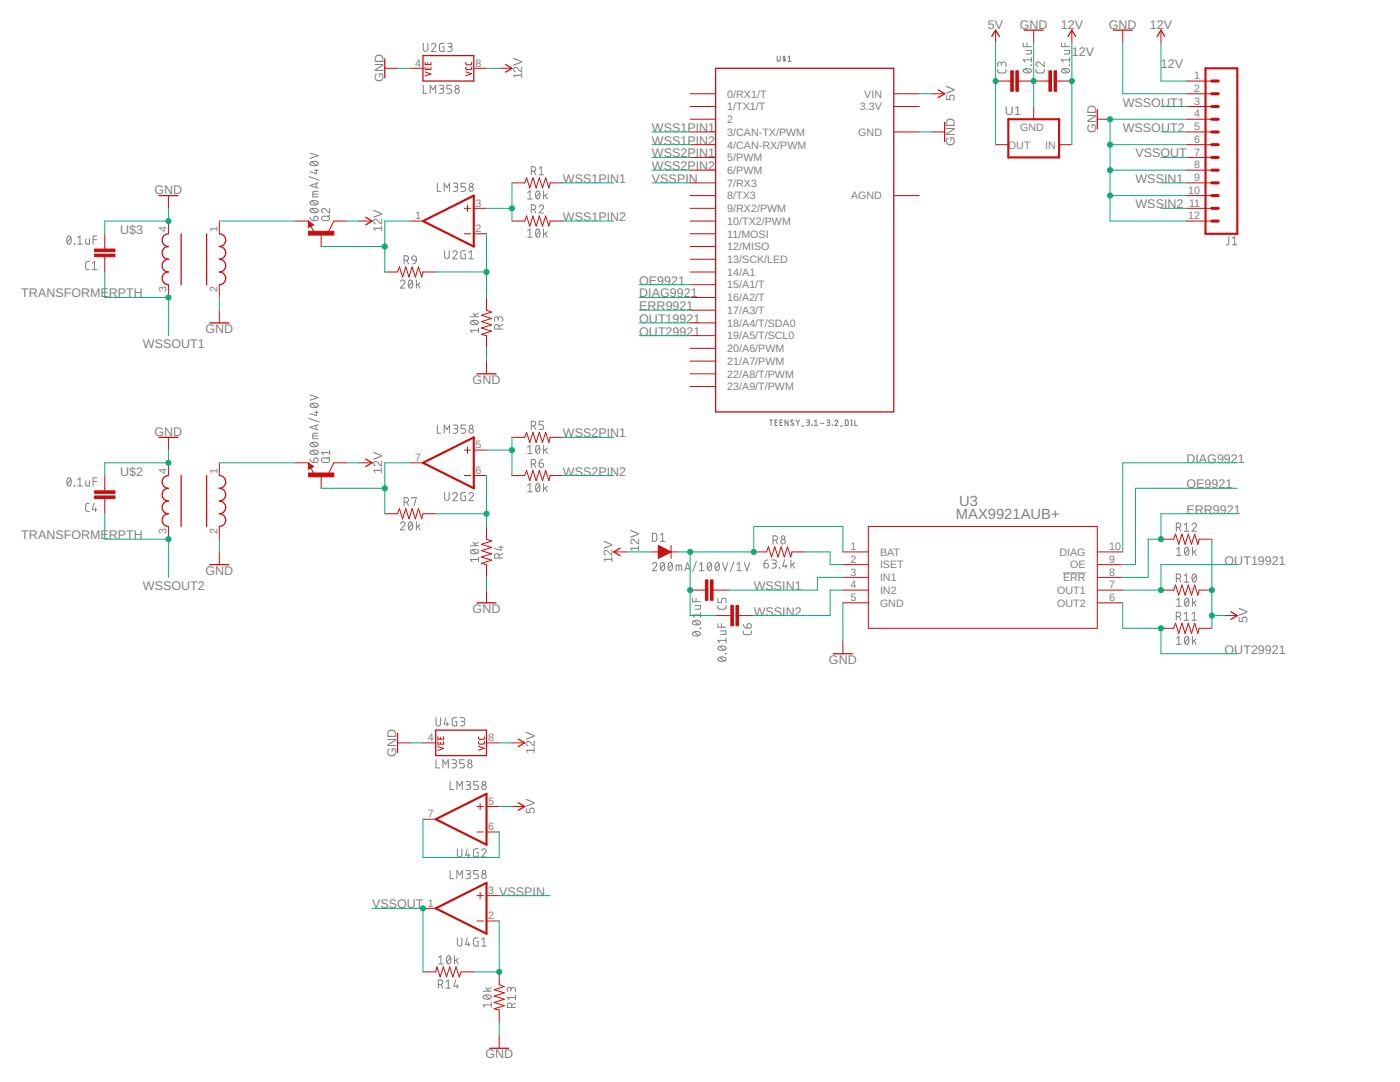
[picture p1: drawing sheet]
<svg xmlns="http://www.w3.org/2000/svg" width="279mm" height="216mm" viewBox="0 0 279 216" stroke-linecap="round" stroke-linejoin="round" font-family="sans-serif">
<g fill="none" stroke="#808080" stroke-width=".21">
<path d="M155.1 11.2v.9l.2 .2 .4-.2v-.9M156.5 11.2v1.1M156.7 11.4h-.4v.2l.4 .4-.1 .1h-.3M157.3 11.4l.3-.2v1.1M157.3 12.3h.6M153.6 83.8h.6M153.9 83.8v1.1M154.7 84.3h.3M155.2 83.8h-.5v1.1h.5M155.7 84.3h.3M156.1 83.8h-.4v1.1h.4M157.3 83.8v1.1l-.6-1.1v1.1"/>
<path d="M158.3 83.9l-.2-.1-.3 .3 .6 .4v.3l-.2 .1-.4-.1M158.9 83.8l.3 .5M159.2 84.3v.6M159.6 83.8l-.4 .5M160 85h.5M161 83.8h.3l.3 .3-.2 .2h-.3M161.3 84.3l.2 .1 .1 .3-.2 .2h-.4M162 84.9h.1M162.6 84.9h.6M162.6 84.1l.3-.3v1.1M163.7 84.5h.7M165 83.8l.5 .1 .1 .2-.1 .2h-.4"/>
<path d="M165.3 84.3l.2 .1v.4l-.5 .1M166.1 84.9h.1M166.6 84.1a.3 .3 0 0 1 .4-.3 .3 .3 0 0 1 .1 .5l-.5 .6h.6M167.7 85h.5M168.7 83.8h.4l.2 .2v.6l-.2 .3h-.4zM169.8 83.8h.3M169.8 84.9h.3M169.9 83.8v1.1M170.6 83.8v1.1h.5"/>
</g>
<g fill="none" stroke="#808080" stroke-width=".2">
<path d="M84.5 8.6v1.2a.46 .46 0 0 0 .4 .5 .46 .46 0 0 0 .5-.5v-1.2M84.5 17v1.6h.7M85.9 18.6v-1.6l.5 .9 .5-.9v1.6M86.1 9a.45 .45 0 0 1 .6-.4 .45 .45 0 0 1 .2 .8l-.8 .9h.9M87.7 17h.5a.36 .36 0 0 1 .4 .4 .36 .36 0 0 1-.4 .3h-.4M88.1 17.7a.44 .44 0 0 1 .5 .5 .44 .44 0 0 1-.5 .4h-.4M88.6 8.6l-.7 .1-.2 .1v1.1l.2 .3 .7 .1v-.9h-.3M89.3 8.6h.6a.36 .36 0 0 1 .3 .4 .36 .36 0 0 1-.3 .4h-.4M89.8 9.4a.46 .46 0 0 1 .4 .4 .46 .46 0 0 1-.4 .5h-.5M90.1 17h-.9v.7h.6a.45 .45 0 0 1 .3 .5 .45 .45 0 0 1-.3 .4h-.6M199.1 13.8l.1 .6 .3 .2 1-.1 .2-.1 .1-.6M199.9 12.8a.46 .46 0 0 1 .4-.4 .46 .46 0 0 1 .5 .4v.5"/>
<path d="M199.9 13.1v-.4a.36 .36 0 0 0-.4-.3 .36 .36 0 0 0-.4 .3v.6M204.2 8.6v.7h1.6M204.3 13.9a1 1 0 0 1 1.5 .2 .97 .97 0 0 1-1.6 0zM204.6 13.8l.9 .7M204.8 10.1h1v.5l-.1 .2h-.9M204.9 8.6v.7M205.8 13v.1zM205.8 11.9h-1.6l.4 .5M205.8 11.5v.9M206.8 13.8v.6l.3 .2 1.1-.1 .2-.1v-.6M208.4 12.4v.9l-.9-.8a.44 .44 0 0 0-.7 .1 .44 .44 0 0 0 .3 .7M211.8 8.6v.7h1.7"/>
<path d="M211.9 13.9a1 1 0 0 1 1.6 .2 .97 .97 0 0 1-1.7 0zM212.2 13.8l.9 .7M212.4 10.1h1.1l-.1 .5-.1 .2h-.9M212.6 8.6v.7M213.4 13l.1 .1zM213.5 11.5v.9M213.5 11.9h-1.7l.4 .5M61.7 35.2l2 .8M61.9 30.5l1.6 .6-1.6 .5M62 32.4a1.02 1.02 0 0 1 1.5 .2 .97 .97 0 0 1-1.6 0zM62.2 32.3l.9 .7M62.4 38.7h1.1"/>
<path d="M62.8 34h.7M63.1 36.6v.8M63.1 33.8v.8l-1.2-.3M63.5 38.2h-.9l-.2 .3v.8h1.1M63.5 36.5l-1.6 .5 1.6 .5M87.3 36.6v1.6h.7M88.6 38.2v-1.6l.6 .9 .5-.9v1.6M90.5 36.6h.5a.37 .37 0 0 1 .4 .3 .37 .37 0 0 1-.4 .4h-.4M90.9 37.3a.44 .44 0 0 1 .5 .4 .44 .44 0 0 1-.5 .5h-.4M92.9 36.6h-.9v.7h.6a.45 .45 0 0 1 .3 .4 .45 .45 0 0 1-.3 .5h-.6M105.3 38.5l.5-.4v1.6M105.3 39.7h.9"/>
<path d="M106 34.2h.5a.44 .44 0 0 0 .4-.5 .44 .44 0 0 0-.4-.4h-.5v1.6M106.6 34.2l.3 .7M107.1 38.2l.2-.1a.95 .95 0 0 1 0 1.6 1.02 1.02 0 0 1-.2-1.5zM107.6 33.6l.4-.3v1.6M107.6 34.9h.9M107.7 38.5l-.7 .8M108.5 38.1v1.6M108.8 38.9l.4 .8M109.2 38.6l-.7 .6M13.5 47.2l.3-.1a.97 .97 0 0 1 0 1.6 1.02 1.02 0 0 1-.3-1.5zM14.1 47.5l-.7 .9M14.8 48.6l.1 .1z"/>
<path d="M15.5 48.7h.9M15.5 47.5l.5-.4v1.6M17.1 47.6v1l.3 .1h.4v-1.1M17.8 52.2h-.5l-.2 .3v1.1l.2 .2h.5M18.4 53.8h.9M18.4 52.5l.5-.3v1.6M18.6 47.8h.7M19.3 47.1h-.7v1.6M61.9 43.3v.2a.68 .68 0 0 0 .7 .5M62 41.8a1.02 1.02 0 0 1 1.5 .2 .97 .97 0 0 1-1.6 0zM62 40.2a1.04 1.04 0 0 1 1.5 .2 .95 .95 0 0 1-1.6 0zM62.2 41.7l.9 .7"/>
<path d="M62.2 40.1l.9 .7M62.7 43.2a.46 .46 0 0 1 .8 .2 .46 .46 0 0 1-.4 .6h-.5zM64.3 43.3l1-.2a.44 .44 0 0 1 .5 .5 .44 .44 0 0 1-.5 .4l-1-.1-.1-.3zM65.8 41.6v.9l-.9-.8a.45 .45 0 0 0-.7 .2 .45 .45 0 0 0 .3 .6M65.8 42.9l-.4 .4M79.9 56.2a.45 .45 0 0 1 .6-.3 .45 .45 0 0 1 .2 .7l-.8 .9h.9M80.6 51.9h.5a.46 .46 0 0 0 .4-.4 .46 .46 0 0 0-.4-.5h-.5v1.7M81.2 51.9l.3 .8M81.7 56l.2-.1a.97 .97 0 0 1 0 1.6 1.02 1.02 0 0 1-.2-1.5zM82.3 56.2l-.7 .9M82.3 51.2l.3-.2 .4 .2 .1 .7-.8-.1-.1-.3zM83.1 51.9l-.3 .6-.4 .2"/>
<path d="M83.1 55.9v1.6M83.4 56.7l.4 .8M83.8 56.4l-.7 .5M88.7 50v1.2a.46 .46 0 0 0 .5 .4 .46 .46 0 0 0 .4-.4v-1.2M90.4 50.4a.44 .44 0 0 1 .6-.3 .44 .44 0 0 1 .1 .6l-.7 .9h.8M92.9 50h-.6l-.3 .2v1.1l.2 .3h.7v-.9h-.3M93.6 51.6h.9M93.6 50.4l.4-.4v1.6M105.3 46.1l.5-.4v1.6M105.3 47.3h.9M106 41.8h.5a.46 .46 0 0 0 .4-.5 .46 .46 0 0 0-.4-.4h-.5v1.6M106.6 41.8l.3 .7"/>
<path d="M107.1 45.8l.2-.1a.95 .95 0 0 1 0 1.6 1.04 1.04 0 0 1-.2-1.5zM107.6 41.3a.44 .44 0 0 1 .6-.4 .44 .44 0 0 1 .2 .7l-.8 .9h.9M107.7 46.1l-.7 .9M108.5 45.7v1.6M108.8 46.6l.4 .7M109.2 46.2l-.7 .6M245.2 47.2v1.4l-.2 .2-.3 .1M246 48.9h.8M246 47.6l.4-.4v1.7M61.9 78.8l1.6 .5-1.6 .6M93.9 63.2h1.6M94 64.1a1.02 1.02 0 0 1 1.5 .3 .97 .97 0 0 1-1.6 0z"/>
<path d="M94.2 64l.9 .7M94.4 62.5l.6 .7M95.5 65.9h-1.6l.3 .5M95.5 65.5v.9M95.5 62.5l-.8 .4M99.4 63.6a.46 .46 0 0 1 .5-.4 .46 .46 0 0 1 .4 .4v.5M99.4 63.9v-.3a.36 .36 0 0 0-.3-.4 .36 .36 0 0 0-.4 .4v.5M99.6 65.7v-.5a.46 .46 0 0 0-.4-.5 .46 .46 0 0 0-.5 .5v.5h1.6M100.3 64.7l-.7 .4M13.5 95.5l.3-.1a.97 .97 0 0 1 0 1.6 1.02 1.02 0 0 1-.3-1.5zM14.1 95.7l-.7 .9M14.8 96.9l.1 .1z"/>
<path d="M15.5 95.7l.5-.3v1.6M15.5 97h.9M17.1 95.9v.9l.3 .2h.4v-1.1M18.6 96.1h.7M19.3 95.4h-.7v1.6M61.7 83.5l2 .7M61.9 91.6l.3 .5 .4 .2M62 90a1.02 1.02 0 0 1 1.5 .3 .97 .97 0 0 1-1.6 0zM62 88.5a1.02 1.02 0 0 1 1.5 .2 .97 .97 0 0 1-1.6 0zM62 80.6a1.02 1.02 0 0 1 1.5 .3 .97 .97 0 0 1-1.6 0zM62.2 89.9l.9 .7M62.2 88.3l.9 .8"/>
<path d="M62.2 80.5l.9 .8M62.4 87h1.1M62.7 91.5a.47 .47 0 0 1 .8 .1 .47 .47 0 0 1-.4 .7h-.5zM62.8 82.3h.7M63.1 84.9v.8M63.1 82v.9l-1.2-.4M63.5 86.4l-.9 .1-.2 .2v.8h1.1M63.5 84.7l-1.6 .6 1.6 .5M64.3 91.5l1-.1a.46 .46 0 0 1 .5 .4 .46 .46 0 0 1-.5 .5l-1-.1-.1-.4zM65.8 91.2l-.4 .4M65.8 90.3h-1.6l.3 .4M65.8 89.9v.8"/>
<path d="M82.2 99.5v-.2h.9l-.5 1.6M87.3 84.8v1.6h.7M88.6 86.4v-1.6l.6 .9 .5-.9v1.6M88.7 98.3v1.1a.46 .46 0 0 0 .5 .5 .46 .46 0 0 0 .4-.5v-1.1M90.4 98.6a.44 .44 0 0 1 .6-.3 .44 .44 0 0 1 .1 .7l-.7 .9h.8M90.5 84.8h.5a.36 .36 0 0 1 .4 .4 .36 .36 0 0 1-.4 .3h-.4M90.9 85.5a.46 .46 0 0 1 .5 .5 .46 .46 0 0 1-.5 .4h-.4M92.9 98.3h-.7l-.2 .2v1l.2 .4h.7v-.9h-.3M92.9 84.8h-.9v.7h.6a.46 .46 0 0 1 .3 .5 .46 .46 0 0 1-.3 .4h-.6M93.6 98.6a.44 .44 0 0 1 .6-.3 .44 .44 0 0 1 .1 .7l-.7 .9h.9M105.3 89.2l.5-.3v1.6M105.3 96.9l.5-.4v1.6"/>
<path d="M105.3 90.5h.9M105.3 98.1h.9M106 85h.5a.46 .46 0 0 0 .4-.5 .46 .46 0 0 0-.4-.4h-.5v1.6M106 92.6h.5a.46 .46 0 0 0 .4-.5 .46 .46 0 0 0-.4-.4h-.5v1.6M106.6 85l.3 .7M106.6 92.6l.3 .7M107.1 89l.2-.1a.95 .95 0 0 1 0 1.6 1.04 1.04 0 0 1-.2-1.5zM107.1 96.6l.2-.1a.95 .95 0 0 1 0 1.6 1.04 1.04 0 0 1-.2-1.5zM107.6 92.4h.5a.45 .45 0 0 1 .4 .5 .45 .45 0 0 1-.5 .4 .45 .45 0 0 1-.4-.5zM107.7 89.2l-.7 .9M107.7 96.9l-.7 .9M108.3 91.7l-.4 .1-.3 .6"/>
<path d="M108.5 84.1h-.9v.7h.5a.46 .46 0 0 1 .4 .4 .46 .46 0 0 1-.4 .5h-.5M108.5 88.9v1.6M108.5 96.5v1.6M108.8 89.7l.4 .8M108.8 97.3l.4 .8M109.2 89.4l-.7 .6M109.2 97l-.7 .6M17.8 100.4l-.5 .1-.2 .3 .1 1.2 .6 .1M18.8 100.4l-.4 1.3h.9M19 101.3v.8M79.9 104.5a.45 .45 0 0 1 .6-.4 .45 .45 0 0 1 .2 .7l-.8 .9h.9M80.6 100.2h.5a.46 .46 0 0 0 .4-.5 .46 .46 0 0 0-.4-.4h-.5v1.6"/>
<path d="M81.2 100.2l.3 .7M81.7 104.2l.2-.1a.97 .97 0 0 1 0 1.6 1.03 1.03 0 0 1-.2-1.5zM82.3 104.5l-.7 .9M83.1 104.1v1.6M83.4 105l.4 .7M83.8 104.6l-.7 .6M93.9 108.9h1.6M94 109.8a1.04 1.04 0 0 1 1.5 .3 .95 .95 0 0 1-1.6 0zM94.2 109.7l.9 .7M94.4 108.2l.6 .7M95.5 111.2v.9M95.5 111.6h-1.6l.3 .5"/>
<path d="M95.5 108.2l-.8 .4M99.6 111.4v-.5a.46 .46 0 0 0-.4-.4 .46 .46 0 0 0-.5 .4v.5h1.6M99.6 109.2h.7M100 108.9v.9l-1.3-.3M100.3 110.5l-.7 .3M130.2 112.6a.44 .44 0 0 1 .6-.3 .44 .44 0 0 1 .2 .7l-.8 .9h.9M130.2 106.4h.6l.3 .3v1l-.3 .3h-.6zM131.8 108h.9M131.8 106.8l.4-.4v1.6M132 112.4l.2-.2a.97 .97 0 0 1 0 1.7 1.03 1.03 0 0 1-.2-1.5zM132.6 112.6l-.8 .9M133.5 112.4l.3-.2a.97 .97 0 0 1 0 1.7 1.03 1.03 0 0 1-.3-1.5z"/>
<path d="M134.1 112.6l-.7 .9M134.9 113.9v-1.1l1.1 .1v1M135.5 112.8v1.1M136.7 113.9l.5-1.7 .6 1.7M136.8 113.5h.8M138.2 119.4v.7h1.6M138.9 119.4v.7M139 112.1l-.7 1.9M139.6 113.9h.9M139.6 112.6l.4-.4v1.7M141.3 112.4l.3-.2a.97 .97 0 0 1 0 1.7 1.03 1.03 0 0 1-.3-1.5zM141.9 112.6l-.7 .9"/>
<path d="M142.9 112.4l.3-.2a.97 .97 0 0 1 0 1.7 1.03 1.03 0 0 1-.3-1.5zM143.3 119.4v.8h.7v-.5a.45 .45 0 0 1 .4-.3 .45 .45 0 0 1 .5 .3v.5M143.5 112.6l-.7 .9M144.2 112.2l.5 1.7 .5-1.7M146.5 112.1l-.7 1.9M147.1 113.9h.9M147.1 112.6l.4-.4v1.7M148.5 112.2l.6 1.7 .5-1.7M152.5 112.5h.5a.45 .45 0 0 1 .4 .5 .45 .45 0 0 1-.5 .3 .45 .45 0 0 1-.4-.4zM153.2 111.7l-.4 .2-.3 .6M154 111.7h.6a.36 .36 0 0 1 .3 .4 .36 .36 0 0 1-.3 .4h-.4M154.3 107.8h.4a.44 .44 0 0 0 .5-.4 .44 .44 0 0 0-.5-.5h-.4v1.6"/>
<path d="M154.5 112.5a.46 .46 0 0 1 .4 .4 .46 .46 0 0 1-.4 .5h-.5M154.8 107.8l.4 .7M155.5 113.3l.1 .1zM156.6 111.7l-.4 1.3h.9M156.8 112.6v.8M157.8 111.7v1.7M158.2 112.6l.4 .8M158.6 112.3l-.8 .5M212.2 114.3h4.5M234.8 115.4h.4a.44 .44 0 0 0 .5-.4 .44 .44 0 0 0-.5-.5h-.4v1.7M234.8 105.3h.4a.46 .46 0 0 0 .5-.5 .46 .46 0 0 0-.5-.4h-.4v1.6M234.8 119.7l.5-.3v1.6"/>
<path d="M234.8 109.6l.5-.4v1.6M234.8 110.8h.9M235.3 115.4l.4 .8M235.3 105.3l.4 .7M236.3 114.9l.5-.4v1.7M236.3 104.7l.5-.3v1.6M236.3 116.2h.9M236.3 106h.9M236.6 119.5l.2-.1a.95 .95 0 0 1 0 1.6 .98 .98 0 0 1-.2-1.5zM236.6 109.3l.2-.1a.97 .97 0 0 1 0 1.6 1.01 1.01 0 0 1-.2-1.5zM237.2 119.7l-.7 .9M237.2 109.6l-.7 .9"/>
<path d="M237.9 104.7a.45 .45 0 0 1 .6-.3 .45 .45 0 0 1 .2 .7l-.8 .9h.9M238 109.2v1.6M238 119.4v1.6M238.1 114.6l.2-.1a.97 .97 0 0 1 0 1.7 1.03 1.03 0 0 1-.2-1.6zM238.3 110l.4 .8M238.7 114.9l-.7 .9M238.7 119.9l-.7 .5M238.7 109.7l-.7 .6M138.3 126.2a1 1 0 0 1 1.5 .2 .95 .95 0 0 1-1.6 0zM138.3 124a1 1 0 0 1 1.5 .3 .95 .95 0 0 1-1.6 0zM138.6 126.1l.8 .7M138.6 123.9l.8 .7"/>
<path d="M138.7 120.8h1.1v.6l-.1 .1-1 .1M139.7 125.3l.1 .1zM139.8 122.3v.8M139.8 122.7h-1.6l.4 .4M143.3 120.8v.5l.3 .3 1.1-.1 .2-.2v-.5M143.3 124.4v.8h1.6M143.4 131.3a1 1 0 0 1 1.5 .2 .95 .95 0 0 1-1.6 0zM143.4 129.1a1 1 0 0 1 1.5 .2 .95 .95 0 0 1-1.6 0zM143.6 131.2l.9 .7M143.6 129l.9 .7M143.8 125.9h1.1l-.2 .7h-.9M144 124.4v.8"/>
<path d="M144.8 130.4l.1 .1zM144.9 127.3v.9M144.9 127.8h-1.6l.3 .4M148.4 125.9v.5l.3 .2h1.1l.1-.2 .1-.5M148.4 124.6l.1 .4 .6 .3M149.2 124.5a.46 .46 0 0 1 .7 .2 .46 .46 0 0 1-.4 .6h-.4zM234.8 123h.4a.44 .44 0 0 0 .5-.4 .44 .44 0 0 0-.5-.4h-.4v1.6M234.8 127.3l.5-.3v1.6M234.8 121h.9M234.8 128.6h.9M235.3 123l.4 .8M236.3 122.5l.5-.3v1.6"/>
<path d="M236.3 123.8h.9M236.6 127.1l.2-.1a.95 .95 0 0 1 0 1.6 .98 .98 0 0 1-.2-1.5zM237.2 127.3l-.7 .9M237.9 123.8h.9M237.9 122.5l.4-.3v1.6M238 127v1.6M238.3 120.2l.4 .8M238.3 127.8l.4 .8M238.7 127.5l-.7 .6M87 143.2v1.2a.46 .46 0 0 0 .5 .4 .46 .46 0 0 0 .4-.4v-1.2M87 151.6v1.6h.7M88.4 153.2v-1.6l.5 .9 .6-.9v1.6"/>
<path d="M89 143.2l-.4 1.3h.9M89.3 144.1v.7M89.8 155.9v1.6h.8M90.2 151.6h.5a.37 .37 0 0 1 .4 .4 .37 .37 0 0 1-.4 .3h-.3M90.6 152.3a.44 .44 0 0 1 .5 .5 .44 .44 0 0 1-.5 .4h-.4M91.1 143.2h-.5l-.3 .2v1.1l.2 .3h.6v-.8h-.2M91.2 157.5v-1.6l.5 .9 .6-.9v1.6M91.9 143.2h.5a.37 .37 0 0 1 .4 .4 .37 .37 0 0 1-.4 .4h-.3M92.3 144a.44 .44 0 0 1 .5 .4 .44 .44 0 0 1-.5 .4h-.4M92.7 151.6h-.9v.7h.5a.45 .45 0 0 1 .4 .5 .45 .45 0 0 1-.4 .4h-.5M93 155.9h.5a.36 .36 0 0 1 .4 .4 .36 .36 0 0 1-.4 .3h-.3M93.5 156.6a.46 .46 0 0 1 .4 .5 .46 .46 0 0 1-.4 .4h-.5"/>
<path d="M95.5 155.9h-.9v.7h.5a.47 .47 0 0 1 .4 .5 .47 .47 0 0 1-.4 .4h-.5M89.8 173.7v1.6h.8M91.2 175.3v-1.6l.5 .9 .6-.9v1.6M91.3 169.4v1.2a.46 .46 0 0 0 .4 .4 .46 .46 0 0 0 .5-.4v-1.2M93 173.7h.5a.36 .36 0 0 1 .4 .4 .36 .36 0 0 1-.4 .3h-.3M93.3 169.4l-.4 1.2h.9M93.5 174.4a.46 .46 0 0 1 .4 .5 .46 .46 0 0 1-.4 .4h-.5M93.5 170.3v.7M95.4 169.4h-.5l-.4 .2v1l.2 .4h.7v-.9h-.3M95.5 173.7h-.9v.7h.5a.46 .46 0 0 1 .4 .5 .46 .46 0 0 1-.4 .4h-.5M96.1 169.7a.44 .44 0 0 1 .6-.3 .44 .44 0 0 1 .2 .7l-.8 .9h.9M87.5 196.4h.4a.46 .46 0 0 0 .5-.4 .46 .46 0 0 0-.5-.5h-.4v1.7"/>
<path d="M87.5 191.1l.5-.4v1.6M87.5 192.3h.9M88 196.4l.4 .8M89 195.9l.5-.4v1.7M89 197.2h.9M89.3 190.8l.3-.1a.97 .97 0 0 1 0 1.6 1.02 1.02 0 0 1-.3-1.5zM89.9 191.1l-.7 .9M90.7 190.7v1.6M91 195.5l-.4 1.3h.9M91 191.6l.4 .7M91.2 196.4v.8M91.3 187.2v1.1a.46 .46 0 0 0 .4 .5 .46 .46 0 0 0 .5-.5v-1.1"/>
<path d="M91.4 191.3l-.7 .5M93.3 187.2l-.4 1.2h.9M93.5 188.1v.7M95.4 187.2h-.7l-.2 .2v1l.2 .4h.7v-.9h-.3M96.1 188.8h.9M96.1 187.5l.5-.3v1.6M96.4 197.8h1.6M96.5 198.7a1.04 1.04 0 0 1 1.5 .2 .95 .95 0 0 1-1.6 0zM96.8 198.6l.9 .7M97 197.1l.5 .7M98 197.1l-.7 .4M102 197.5a.46 .46 0 0 1 .4-.5 .46 .46 0 0 1 .5 .5v.4"/>
<path d="M102 197.7v-.3a.36 .36 0 0 0-.4-.4 .36 .36 0 0 0-.4 .4v.5M102.9 199h-1.7l.4 .5M102.9 198.6v.9M98 200.5h-1.6l.4 .5M98 200.1v.9M102.2 201v-.4a.46 .46 0 0 0-.5-.5 .46 .46 0 0 0-.5 .5v.4h1.7M102.9 200.1l-.7 .4"/>
<circle cx="91.2" cy="17.4" r=".36"/>
<circle cx="91.2" cy="18.2" r=".46"/>
<circle cx="94" cy="37.7" r=".46"/>
<circle cx="94" cy="36.9" r=".36"/>
<circle cx="94" cy="86" r=".46"/>
<circle cx="94" cy="85.2" r=".36"/>
<circle cx="156.3" cy="107.3" r=".36"/>
<circle cx="156.3" cy="108.1" r=".45"/>
<circle cx="93.8" cy="152.8" r=".45"/>
<circle cx="93.8" cy="152" r=".36"/>
<circle cx="96.6" cy="157.1" r=".46"/>
<circle cx="96.6" cy="156.3" r=".36"/>
<circle cx="96.6" cy="174.9" r=".46"/>
<circle cx="96.6" cy="174.1" r=".37"/>
</g>
<g fill="none" stroke="#c90d0c" stroke-width=".25">
<path d="M76.8 11.7v3.8M84.4 11.1h10.2v5.1h-10.2zM100.9 12.9l1.3 .7-1.3 .8M142.8 13.6h35.6v68.6h-35.6zM187.3 17.9l1.2 .8-1.2 .8M197.9 7.3l.8-1.3 .8 1.3M204.4 6h3.8M213.1 7.3l.8-1.3 .8 1.3M222.2 6h3.8M230.9 7.3l.8-1.3 .8 1.3M31.7 39h3.8M188.5 24.4v3.8"/>
<path d="M219 21.9v3.8M33.6 46.7a1.27 1.27 0 0 0-1.2 1.2 1.27 1.27 0 0 0 1.2 1.3 1.27 1.27 0 0 0-1.2 1.3 1.27 1.27 0 0 0 1.2 1.2 1.27 1.27 0 0 0-1.2 1.3 1.27 1.27 0 0 0 1.2 1.3 1.27 1.27 0 0 0-1.2 1.2 1.27 1.27 0 0 0 1.2 1.3M36.2 46.7v10.1M41.2 46.7v10.1M43.8 46.7a1.27 1.27 0 0 1 1.3 1.2 1.27 1.27 0 0 1-1.3 1.3 1.27 1.27 0 0 1 1.3 1.3 1.27 1.27 0 0 1-1.3 1.2 1.27 1.27 0 0 1 1.3 1.3 1.27 1.27 0 0 1-1.3 1.3 1.27 1.27 0 0 1 1.3 1.2 1.27 1.27 0 0 1-1.3 1.3M62.1 44.9l-.3-.2v.4l.5-.2-.6-.5v.7M73 43.3l1.3 .8-1.3 .8M41.9 64.4h3.8M95.2 74.6h3.8M31.7 87.3h3.8M33.6 94.9a1.27 1.27 0 0 0-1.2 1.3 1.27 1.27 0 0 0 1.2 1.2 1.27 1.27 0 0 0-1.2 1.3 1.27 1.27 0 0 0 1.2 1.3 1.27 1.27 0 0 0-1.2 1.2 1.27 1.27 0 0 0 1.2 1.3 1.27 1.27 0 0 0-1.2 1.3 1.27 1.27 0 0 0 1.2 1.3M36.2 94.9v10.2"/>
<path d="M41.2 94.9v10.2M43.8 94.9a1.27 1.27 0 0 1 1.3 1.3 1.27 1.27 0 0 1-1.3 1.2 1.27 1.27 0 0 1 1.3 1.3 1.27 1.27 0 0 1-1.3 1.3 1.27 1.27 0 0 1 1.3 1.2 1.27 1.27 0 0 1-1.3 1.3 1.27 1.27 0 0 1 1.3 1.3 1.27 1.27 0 0 1-1.3 1.3M62.1 93.1l-.3-.1v.4l.5-.3-.6-.5v.8M73 91.6l1.3 .8-1.3 .7M41.9 112.7h3.8M123.8 109.4l-1.3 .7 1.3 .8M95.2 120.3h3.8M166.3 130.5h3.8M245.7 122.1l1.2 .7-1.2 .8M79.3 146.3v3.8M87 145.7h10.1v5.1h-10.1zM103.4 147.5l1.3 .7-1.3 .8"/>
<path d="M103.4 160.2l1.3 .7-1.3 .8M97.7 209.2h3.8"/>
</g>
<g fill="none" stroke="#c90d0c" stroke-width=".2">
<path d="M76.8 13.6h2.5M81.9 13.6h2.5M84.8 14.4l1.2 .4-1.2 .3M84.8 12.4v.5h1.2v-.5M84.8 13.4v.5h1.2v-.5M85.4 12.5v.4M85.4 13.5v.4M93 13.4v.4l.2 .1 .9-.1v-.4M93 12.4v.4l.2 .1h.9v-.5M93 14.3l1.1 .4-1.1 .4M94.6 13.6h2.5M99.6 13.6h2.6"/>
<path d="M137.7 18.7h5.1M178.4 18.7h5.1M186 18.7h2.5M198.7 16.2h3M198.7 6v2.6M203.2 16.2h6.1M206.3 6v2.6M210.9 16.2h3M213.9 6v2.6M224.1 6v2.6M231.7 6v2.6M236.8 18.7h5.1"/>
<path d="M236.8 16.2h5.1M33.6 39v2.6M102.2 36.5h2.5l.4-1 .6 2 .7-2 .6 2 .6-2 .7 2 .6-2 .6 2 .3-1h2.5M137.7 39h5.1M137.7 36.5h5.1M137.7 34h5.1M137.7 31.4h5.1M137.7 28.9h5.1M137.7 26.3h5.1M137.7 23.8h5.1M137.7 21.3h5.1M178.4 39h5.1"/>
<path d="M178.4 26.3h5.1M178.4 21.3h5.1M186 26.3h2.5M198.7 28.9h2.5M206.3 21.3v2.5M211.4 28.9h2.5M219 23.8h2.5M236.8 39h5.1M236.8 36.5h5.1M236.8 34h5.1M236.8 31.4h5.1M236.8 28.9h5.1"/>
<path d="M236.8 26.3h5.1M236.8 23.8h5.1M236.8 21.3h5.1M20.9 46.7v3M20.9 51.2v3.1M33.6 44.1v2.6M33.6 56.8v2.6M43.8 44.1v2.6M43.8 56.8v2.6M59 44.1h2.6M61.6 44.1l1 .8-1 .5zM62 45.1l.7 1.2"/>
<path d="M64.1 46.7v2.5M69.2 44.1h-2.6l-1 2M71.7 44.1h2.6M76.8 54.3h2.5l.4-1 .6 2 .7-2 .6 2 .7-2 .6 2 .6-2 .7 2 .2-1h2.6M81.9 44.1h2.5M92.7 46.7h1.2M92.7 41.6h1.2M93.3 40.9v1.3M94.6 46.7h2.5M94.6 41.6h2.5M97.1 59.4v2.5l1 .4-2 .6 2 .6-2 .7 2 .6-2 .6 2 .7-2 .6 1 .3v2.5M102.2 44.1h2.5l.4-1 .6 2 .7-2 .6 2 .6-2 .7 2 .6-2 .6 2 .3-1h2.5"/>
<path d="M137.7 49.2h5.1M137.7 46.7h5.1M137.7 44.1h5.1M137.7 41.6h5.1M137.7 59.4h5.1M137.7 56.8h5.1M137.7 54.3h5.1M137.7 51.7h5.1M236.8 44.1h5.1M236.8 41.6h5.1M43.8 61.9v2.5M97.1 72.1v2.5"/>
<path d="M137.7 77.1h5.1M137.7 74.6h5.1M137.7 72.1h5.1M137.7 69.5h5.1M137.7 67h5.1M137.7 64.4h5.1M137.7 61.9h5.1M20.9 94.9v3M20.9 99.5v3M33.6 87.3v2.5M33.6 92.4v2.5M43.8 92.4v2.5"/>
<path d="M59 92.4h2.6M61.6 92.4l1 .7-1 .5zM62 93.4l.7 1.2M64.1 94.9v2.5M69.2 92.4h-2.6l-1 2M71.7 92.4h2.6M81.9 92.4h2.5M92.7 94.9h1.2M92.7 89.8h1.2M93.3 89.2v1.2M94.6 94.9h2.5M94.6 89.8h2.5"/>
<path d="M102.2 87.3h2.5l.4-1 .6 2 .7-2 .6 2 .6-2 .7 2 .6-2 .6 2 .3-1h2.5M102.2 94.9h2.5l.4-1 .6 2 .7-2 .6 2 .6-2 .7 2 .6-2 .6 2 .3-1h2.5M33.6 105.1v2.5M43.8 105.1v2.5M43.8 110.1v2.6M76.8 102.5h2.5l.4-1 .6 2 .7-2 .6 2 .7-2 .6 2 .6-2 .7 2 .2-1h2.6M97.1 105.1v2.5l1 .4-2 .6 2 .6-2 .7 2 .6-2 .6 2 .7-2 .6 1 .3v2.5M97.1 117.8v2.5M122.5 110.1h2.5M130.1 110.1h1.3M131.4 111.4h.1M131.4 111.3h.3"/>
<path d="M131.4 111.1h.5M131.4 111h.7M131.4 110.9h1M131.4 110.8h1.2M131.4 110.7h1.5M131.4 110.6h1.7M131.4 110.4h1.9M131.4 110.3h2.2M131.4 110.2h2.4M131.4 110.1h2.4M131.4 109.9h2.1M131.4 109.8h1.9"/>
<path d="M131.4 109.7h1.7M131.4 109.6h1.4M131.4 109.5h1.2M131.4 109.3h.9M131.4 109.2h.7M131.4 109.1h.4M131.4 109h.2M133.9 110.1h1.3M133.9 108.9v2.5M133.9 110.1l-2.5-1.2v2.5M133.9 110.1l-2.5 1.3M137.7 117.8h3.1"/>
<path d="M142.3 117.8h3.1M150.4 110.1h2.6l.4-1 .6 2 .6-2 .7 2 .6-2 .6 2 .7-2 .6 2 .3-1h2.5M168.2 110.1h5.1M168.2 112.7h5.1M168.2 115.2h5.1M168.2 117.8h5.1M173.3 105.1h45.7v20.3h-45.7zM219 110.1h5.1M219 112.7h5.1M219 115.2h5.1M219 117.8h5.1M231.7 117.8h2.5l.4-1.1 .6 2.1 .7-2.1 .6 2.1 .7-2.1 .6 2.1 .6-2.1 .7 2.1 .2-1h2.6"/>
<path d="M231.7 107.6h2.5l.4-1 .6 2 .7-2 .6 2 .7-2 .6 2 .6-2 .7 2 .2-1h2.6M142.8 122.8h3.1M147.4 122.8h3M168.2 120.3h5.1M168.2 127.9v2.6M219 120.3h5.1M231.7 125.4h2.5l.4-1 .6 2 .7-2 .6 2 .7-2 .6 2 .6-2 .7 2 .2-1h2.6M244.4 122.8h2.5M79.3 148.2h2.6M84.4 148.2h2.6M87.4 148.9l1.1 .5-1.1 .3M87.4 147v.5h1.1v-.5"/>
<path d="M87.4 148v.5h1.1v-.5M87.9 147.1v.4M87.9 148.1v.4M95.5 148v.4l.3 .1h.7l.2-.5M95.5 147v.4l.3 .1h.7l.2-.5M95.5 148.9l1.2 .4-1.2 .4M97.1 148.2h2.5M102.2 148.2h2.5M84.4 163.5h2.6M95.2 178.7h1.3M95.2 166h1.3M95.2 160.9h1.3"/>
<path d="M95.8 160.3v1.3M95.8 178.1v1.2M97.1 178.7h2.5M97.1 166h2.5M97.1 160.9h2.5M102.2 160.9h2.5M84.4 181.3h2.6M84.4 193.9h2.6l.2-1 .6 2 .7-2 .6 2 .6-2 .7 2 .6-2 .7 2 .3-1h2.6M95.2 183.8h1.3M97.1 183.8h2.5M99.6 193.9v2.6l1 .3-2 .7 2 .6-2 .7 2 .6-2 .6 2 .7-2 .6 1 .2v2.6M99.6 206.6v2.6"/>
</g>
<path d="M240.6 13.6h6.3v33.1h-6.3zM201.2 23.8h10.2v7.6h-10.2zM84.4 44.1l10.2-5.1v10.2zM84.4 92.4l10.2-5.1v10.1zM87 163.5l10.1-5.1v10.2zM87 181.3l10.1-5.1v10.1z" fill="none" stroke="#c90d0c" stroke-width=".42"/>
<path d="M241.9 18.7h1.2M241.9 16.2h1.2M241.9 21.3h1.2M241.9 26.3h1.2M241.9 23.8h1.2M241.9 28.9h1.2M241.9 31.4h1.2M241.9 34h1.2M241.9 36.5h1.2M241.9 39h1.2M241.9 41.6h1.2M241.9 44.1h1.2" fill="none" stroke="#c90d0c" stroke-width=".61"/>
<g fill="#c90d0c" stroke="#c90d0c" stroke-width=".2">
<path d="M61.6 94.4h5v.7h-5z"/>
<path d="M61.6 46.1h5v.8h-5z"/>
<path d="M210.4 14.1h.5v4.1h-.5z"/>
<path d="M209.3 14.1h.5v4.1h-.5z"/>
<path d="M202.7 14.1h.5v4.1h-.5z"/>
<path d="M201.7 14.1h.5v4.1h-.5z"/>
<path d="M18.9 49.7h4v.5h-4z"/>
<path d="M18.9 50.7h4v.5h-4z"/>
<path d="M18.9 97.9h4v.5h-4z"/>
<path d="M18.9 99h4v.5h-4z"/>
<path d="M140.8 115.7h.5v4.1h-.5z"/>
<path d="M141.8 115.7h.5v4.1h-.5z"/>
<path d="M145.9 120.8h.5v4.1h-.5z"/>
<path d="M146.9 120.8h.5v4.1h-.5z"/>
</g>
<g fill="none" stroke="#0dab76" stroke-width=".2">
<path d="M79.3 13.6h2.6M97.1 13.6h2.5M183.5 18.7h2.5M198.7 8.6v20.3M206.3 8.6v12.7M213.9 8.6v20.3M224.1 8.6v10.1h12.7M231.7 8.6v7.6h5.1M102.2 36.5v7.6M112.3 36.5h10.2M130.1 26.3h7.6M130.1 28.9h7.6"/>
<path d="M130.1 34h7.6M130.1 36.5h7.6M130.1 31.4h7.6M183.5 26.3h2.5M221.5 28.9h15.3M221.5 34h15.3M221.5 39h15.3M231.7 26.3h5.1M231.7 36.5h5.1M231.7 21.3h5.1M231.7 31.4h5.1M236.8 23.8h-15.3v20.3h15.3"/>
<path d="M20.9 54.3v5.1h12.7v7.6M33.6 41.6v2.5h-12.7v2.6M43.8 44.1h15.2M43.8 59.4v2.5M64.1 49.2h12.7M69.2 44.1h2.5M81.9 44.1h-5.1v10.2M87 54.3h10.1M97.1 41.6h5.1M97.1 46.7v12.7M112.3 44.1h10.2M127.6 59.4h10.1"/>
<path d="M127.6 56.8h10.1M231.7 41.6h5.1M97.1 69.5v2.6M127.6 61.9h10.1M127.6 64.4h10.1M127.6 67h10.1M33.6 89.8v2.6h-12.7v2.5M43.8 92.4h15.2M64.1 97.4h12.7M69.2 92.4h2.5M81.9 92.4h-5.1v10.1M97.1 94.9v10.2"/>
<path d="M97.1 89.8h5.1M102.2 87.3v7.6M112.3 87.3h10.2M112.3 94.9h10.2M246.9 92.4h-22.8v17.7M246.9 97.4h-20.3v15.3h-2.5M20.9 102.5v5.1h12.7v7.6M43.8 107.6v2.5M87 102.5h10.1M97.1 115.2v2.6M125 110.1h5.1M135.2 110.1h15.2v-5h17.8v5"/>
<path d="M137.7 110.1v12.7h5.1M160.6 110.1h5.1v2.6h2.5M168.2 117.8h-2.5v5h-15.3M168.2 115.2h-5.1v2.6h-17.7M241.9 107.6v17.8M246.9 102.5h-15.2v5.1h-2.5v7.6h-5.1M246.9 112.7h-15.2v5.1h-7.6M168.2 120.3v7.6M224.1 120.3v5.1h7.6v5.1h15.2M241.9 122.8h2.5M81.9 148.2h2.5M99.6 148.2h2.6"/>
<path d="M84.4 163.5v7.6h15.2v-5.1M99.6 160.9h2.6M99.6 178.7h10.2M74.3 181.3h10.1v12.6M99.6 183.8v10.1h-5M99.6 204.1v2.5"/>
</g>
<g fill="#0dab76" stroke="#0dab76" stroke-width=".2">
<circle cx="102.2" cy="41.6" r=".51"/>
<circle cx="76.8" cy="49.2" r=".51"/>
<circle cx="97.1" cy="54.3" r=".51"/>
<circle cx="206.3" cy="16.2" r=".51"/>
<circle cx="33.6" cy="44.1" r=".51"/>
<circle cx="33.6" cy="92.4" r=".51"/>
<circle cx="221.5" cy="23.8" r=".51"/>
<circle cx="221.5" cy="28.9" r=".51"/>
<circle cx="221.5" cy="34" r=".51"/>
<circle cx="221.5" cy="39" r=".51"/>
<circle cx="102.2" cy="89.8" r=".51"/>
<circle cx="97.1" cy="102.5" r=".51"/>
<circle cx="76.8" cy="97.4" r=".51"/>
<circle cx="213.9" cy="16.2" r=".51"/>
<circle cx="198.7" cy="16.2" r=".51"/>
<circle cx="241.9" cy="122.8" r=".51"/>
<circle cx="241.9" cy="117.8" r=".51"/>
<circle cx="33.6" cy="59.4" r=".51"/>
<circle cx="33.6" cy="107.6" r=".51"/>
<circle cx="84.4" cy="181.3" r=".51"/>
<circle cx="231.7" cy="107.6" r=".51"/>
<circle cx="231.7" cy="117.8" r=".51"/>
<circle cx="231.7" cy="125.4" r=".51"/>
<circle cx="150.4" cy="110.1" r=".51"/>
<circle cx="137.7" cy="110.1" r=".51"/>
<circle cx="137.7" cy="117.8" r=".51"/>
<circle cx="99.6" cy="193.9" r=".51"/>
</g>
<g font-size="2.9" fill="#808080">
<text x="191.4" y="101">U3</text>
<text x="190.8" y="103.6">MAX9921AUB+</text>
</g>
<g font-size="2.5" fill="#808080">
<text x="197.2" y="5.8">5V</text>
<text x="203.5" y="5.8">GND</text>
<text x="211.7" y="5.8">12V</text>
<text x="221.3" y="5.8">GND</text>
<text x="229.5" y="5.8">12V</text>
<text x="213.9" y="11.1">12V</text>
<text x="76.5" y="16.4" transform="rotate(-90 76.5 16.4)">GND</text>
<text x="104.2" y="15.9" transform="rotate(-90 104.2 15.9)">12V</text>
<text x="231.7" y="13.6">12V</text>
<text x="190.6" y="20.2" transform="rotate(-90 190.6 20.2)">5V</text>
<text x="200.6" y="23">U1</text>
<text x="224.1" y="21.3">WSSOUT1</text>
<text x="130.1" y="26.3">WSS1PIN1</text>
<text x="130.1" y="28.9">WSS1PIN2</text>
<text x="190.6" y="29.1" transform="rotate(-90 190.6 29.1)">GND</text>
<text x="218.7" y="26.6" transform="rotate(-90 218.7 26.6)">GND</text>
<text x="224.1" y="26.3">WSSOUT2</text>
<text x="130.1" y="31.4">WSS2PIN1</text>
<text x="130.1" y="33.9">WSS2PIN2</text>
<text x="226.6" y="31.4">VSSOUT</text>
<text x="30.8" y="38.8">GND</text>
<text x="112.3" y="36.5">WSS1PIN1</text>
<text x="130.1" y="36.5">VSSPIN</text>
<text x="226.6" y="36.5">WSSIN1</text>
<text x="226.6" y="41.6">WSSIN2</text>
<text x="24" y="46.6">U$3</text>
<text x="76.3" y="46.3" transform="rotate(-90 76.3 46.3)">12V</text>
<text x="112.3" y="44.1">WSS1PIN2</text>
<text x="4.3" y="59.3">TRANSFORMERPTH</text>
<text x="127.6" y="56.8">OE9921</text>
<text x="127.6" y="59.3">DIAG9921</text>
<text x="127.6" y="61.9">ERR9921</text>
<text x="127.6" y="64.4">OUT19921</text>
<text x="28.5" y="69.5">WSSOUT1</text>
<text x="41" y="66.5">GND</text>
<text x="127.6" y="67">OUT29921</text>
<text x="94.3" y="76.6">GND</text>
<text x="30.8" y="87">GND</text>
<text x="112.3" y="87.3">WSS2PIN1</text>
<text x="24" y="94.9">U$2</text>
<text x="76.3" y="94.6" transform="rotate(-90 76.3 94.6)">12V</text>
<text x="112.3" y="94.9">WSS2PIN2</text>
<text x="236.8" y="92.4">DIAG9921</text>
<text x="236.8" y="97.4">OE9921</text>
<text x="4.3" y="107.6">TRANSFORMERPTH</text>
<text x="236.8" y="102.5">ERR9921</text>
<text x="122.2" y="112.4" transform="rotate(-90 122.2 112.4)">12V</text>
<text x="127.6" y="110.1" transform="rotate(-90 127.6 110.1)">12V</text>
<text x="244.4" y="112.7">OUT19921</text>
<text x="28.5" y="117.8">WSSOUT2</text>
<text x="41" y="114.7">GND</text>
<text x="150.4" y="117.8">WSSIN1</text>
<text x="94.3" y="122.3">GND</text>
<text x="150.4" y="122.8">WSSIN2</text>
<text x="249" y="124.4" transform="rotate(-90 249 124.4)">5V</text>
<text x="244.4" y="130.5">OUT29921</text>
<text x="165.4" y="132.5">GND</text>
<text x="79.1" y="151" transform="rotate(-90 79.1 151)">GND</text>
<text x="106.8" y="150.4" transform="rotate(-90 106.8 150.4)">12V</text>
<text x="106.8" y="162.4" transform="rotate(-90 106.8 162.4)">5V</text>
<text x="99.6" y="178.7">VSSPIN</text>
<text x="74.2" y="181.2">VSSOUT</text>
<text x="96.9" y="211.2">GND</text>
</g>
<g font-size="2.1" fill="#808080">
<text x="82.9" y="13.3">4</text>
<text x="94.9" y="13.3">8</text>
<text x="238.3" y="15.8">1</text>
<text x="145.1" y="22">1/TX1/T</text>
<text x="145.1" y="19.5">0/RX1/T</text>
<text x="171.6" y="22">3.3V</text>
<text x="172.5" y="19.5">VIN</text>
<text x="238.3" y="18.4">2</text>
<text x="238.3" y="20.9">3</text>
<text x="238.3" y="23.4">4</text>
<text x="145.1" y="29.6">4/CAN-RX/PWM</text>
<text x="145.1" y="27.1">3/CAN-TX/PWM</text>
<text x="145.1" y="24.6">2</text>
<text x="171.3" y="27.1">GND</text>
<text x="201.2" y="29.8">OUT</text>
<text x="203.6" y="26.1">GND</text>
<text x="208.6" y="29.8">IN</text>
<text x="238.3" y="26">5</text>
<text x="238.3" y="28.5">6</text>
<text x="145.1" y="34.7">6/PWM</text>
<text x="145.1" y="32.2">5/PWM</text>
<text x="238.3" y="31.1">7</text>
<text x="238.3" y="33.6">8</text>
<text x="94.9" y="41.2">3</text>
<text x="145.1" y="39.8">8/TX3</text>
<text x="145.1" y="37.3">7/RX3</text>
<text x="169.8" y="39.8">AGND</text>
<text x="237.1" y="38.7">10</text>
<text x="237.3" y="41.2">11</text>
<text x="238.3" y="36.1">9</text>
<text x="33.3" y="46.3" transform="rotate(-90 33.3 46.3)">4</text>
<text x="43.4" y="46.3" transform="rotate(-90 43.4 46.3)">1</text>
<text x="82.9" y="43.8">1</text>
<text x="94.9" y="46.3">2</text>
<text x="145.1" y="47.4">11/MOSI</text>
<text x="145.1" y="44.9">10/TX2/PWM</text>
<text x="145.1" y="42.3">9/RX2/PWM</text>
<text x="237.1" y="43.8">12</text>
<text x="145.1" y="49.9">12/MISO</text>
<text x="145.1" y="52.5">13/SCK/LED</text>
<text x="33.3" y="58.3" transform="rotate(-90 33.3 58.3)">3</text>
<text x="43.4" y="58.3" transform="rotate(-90 43.4 58.3)">2</text>
<text x="145.1" y="57.6">15/A1/T</text>
<text x="145.1" y="55">14/A1</text>
<text x="145.1" y="65.2">18/A4/T/SDA0</text>
<text x="145.1" y="62.6">17/A3/T</text>
<text x="145.1" y="60.1">16/A2/T</text>
<text x="145.1" y="70.3">20/A6/PWM</text>
<text x="145.1" y="67.7">19/A5/T/SCL0</text>
<text x="145.1" y="77.9">23/A9/T/PWM</text>
<text x="145.1" y="75.3">22/A8/T/PWM</text>
<text x="145.1" y="72.8">21/A7/PWM</text>
<text x="94.9" y="89.5">5</text>
<text x="33.3" y="94.5" transform="rotate(-90 33.3 94.5)">4</text>
<text x="43.4" y="94.5" transform="rotate(-90 43.4 94.5)">1</text>
<text x="82.9" y="92">7</text>
<text x="94.9" y="94.5">6</text>
<text x="33.3" y="106.6" transform="rotate(-90 33.3 106.6)">3</text>
<text x="43.4" y="106.6" transform="rotate(-90 43.4 106.6)">2</text>
<text x="169.8" y="109.8">1</text>
<text x="169.8" y="112.3">2</text>
<text x="175.6" y="110.9">BAT</text>
<text x="175.6" y="113.4">ISET</text>
<text x="211.4" y="110.9">DIAG</text>
<text x="213.6" y="113.4">OE</text>
<text x="221.3" y="112.3">9</text>
<text x="221.3" y="109.8">10</text>
<text x="169.8" y="114.9">3</text>
<text x="169.8" y="117.4">4</text>
<text x="169.8" y="119.9">5</text>
<text x="175.6" y="116">IN1</text>
<text x="175.6" y="118.5">IN2</text>
<text x="211" y="118.5">OUT1</text>
<text x="212.2" y="116">ERR</text>
<text x="221.3" y="119.9">6</text>
<text x="221.3" y="117.4">7</text>
<text x="221.3" y="114.9">8</text>
<text x="175.6" y="121.1">GND</text>
<text x="211" y="121.1">OUT2</text>
<text x="85.4" y="147.9">4</text>
<text x="97.5" y="147.9">8</text>
<text x="97.5" y="160.6">5</text>
<text x="85.4" y="163.1">7</text>
<text x="97.5" y="165.6">6</text>
<text x="97.5" y="178.3">3</text>
<text x="85.4" y="180.9">1</text>
<text x="97.5" y="183.4">2</text>
</g>
</svg>
